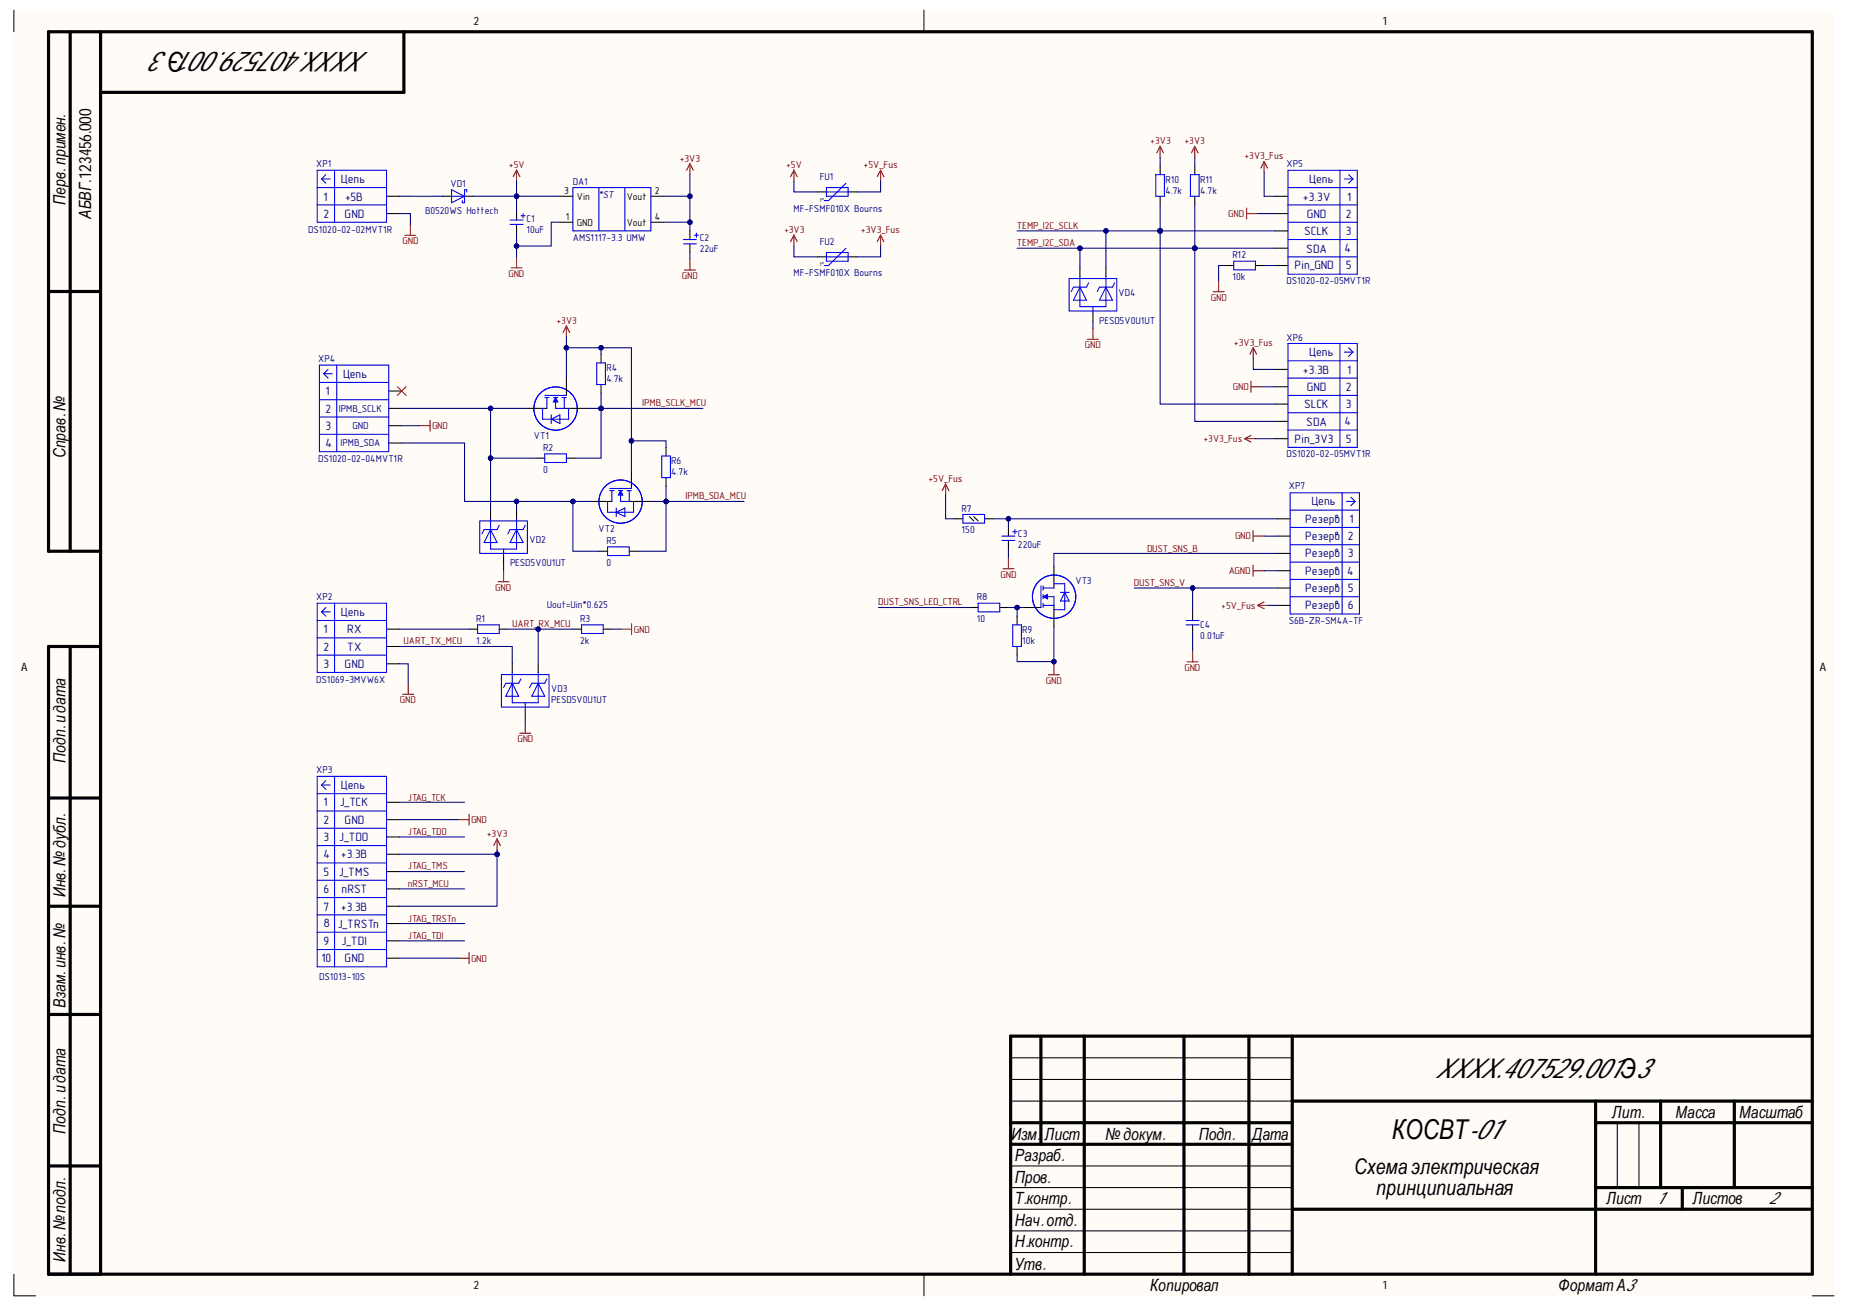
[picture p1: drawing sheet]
<svg xmlns="http://www.w3.org/2000/svg" width="297mm" height="210mm" viewBox="0 0 297 210" stroke-linecap="round" stroke-linejoin="round" font-family="sans-serif">
<g fill="#fffcf8">
<path d="M2.2 1.6h292.3v206.5h-292.3z" fill-rule="evenodd"/>
<path d="M5.7 5.1h285.3v199.5h-285.3z" fill-rule="evenodd"/>
</g>
<path d="M2.2 1.6v3.5M148.3 1.6v3.5M2.2 204.6v3.5h3.5M148.4 204.6v3.5M291 208.1h3.5" fill="none" stroke="#000" stroke-width=".16"/>
<g fill="none" stroke="#000" stroke-width=".51">
<path d="M11.3 5.1v83.4M16.1 5.1v199.5M64.8 5.1v9.7h-48.7M7.8 46.8h8.3M16.1 88.5h-8.3v-83.4h283.2v199.5h-283.2v-100.8h8.3M11.3 103.8v100.8M7.8 128.2h8.3M7.8 145.5h8.3M7.8 162.9h8.3M167.1 166.4v17.4M174.1 166.4v38.2M190.1 166.4v38.2"/>
<path d="M200.5 166.4v38.2M207.5 176.8h83.5M207.5 166.4v38.2M256.2 176.8v27.8M266.6 176.8v13.9M278.5 176.8v13.9M291 166.4h-128.7v38.2M7.8 187.3h8.3M162.3 180.3h45.2M162.3 183.8h45.2M207.5 194.2h83.5M256.2 180.3h34.8"/>
<path d="M256.2 190.7h34.8M270.1 190.7v3.5"/>
</g>
<g fill="none" stroke="#000" stroke-width=".17">
<path d="M62.1 31.5h2.1M62.1 34.3h2.1M71.1 31.5h1.4M74.6 31.5h1.4M89.9 31.5h2.1M89.9 35.7h2.1M104.5 31.5h2.1M104.5 35.7h2.1M131.3 30.8h1.4M136.2 30.8h1.4M204.7 31.5h2.1M204.7 34.3h2.1"/>
<path d="M204.7 37.1h2.1M204.7 39.9h2.1M131.3 41.3h1.4M136.2 41.3h1.4M173.4 43v1.4M175.5 50.3v1.4M177.6 43v1.4M204.7 42.6h2.1M204.7 59.3h2.1M62.4 62.8h2.1M62.4 65.6h2.1M62.4 68.4h2.1"/>
<path d="M62.4 71.1h2.1M204.7 62.1h2.1M204.7 64.9h2.1M204.7 67.7h2.1M204.7 70.5h2.1M78.8 81.9v1.4M80.9 89.2v1.4M82.9 81.9v1.4M164.3 97.6h2.8M169.2 91v3.4M169.2 97.2v3.5M205.1 83.3h2"/>
<path d="M205.1 86.1h2M205.1 88.9h2M205.1 91.7h2M205.1 94.4h2M205.1 97.2h2M62.1 101h2.1M62.1 103.8h2.1M62.1 106.6h2.1M82.2 106.6v1.4M84.3 113.9v1.4M86.4 106.6v1.4M62.1 128.9h2.1"/>
<path d="M62.1 131.6h2.1M62.1 134.4h2.1M62.1 137.2h2.1M62.1 140h2.1M62.1 142.8h2.1M62.1 145.5h2.1M62.1 148.3h2.1M62.1 151.1h2.1M62.1 153.9h2.1M162.3 176.8h45.2M162.3 173.4h45.2M162.3 169.9h45.2"/>
<path d="M162.3 197.7h45.2M162.3 194.2h45.2M162.3 190.7h45.2M162.3 187.3h45.2M259.7 180.3v10.4M263.2 180.3v10.4M162.3 201.2h45.2"/>
</g>
<g fill="none" stroke="#00f" stroke-width=".17">
<path d="M50.9 27.3h11.2v8.4h-11.2zM50.9 30.1h11.2M50.9 32.9h11.2M51.6 28.7l.7 .7M51.6 28.7h1.4M52.3 28l-.7 .7M53.7 27.3v8.4M72.5 30.5l2.1 1-2.1 1.1zM72.5 31.5h2.1M74.9 30.8v-.3h-.3v2.1h-.4v-.4M92 30.1h12.5v7h-12.5zM96.2 30.1v7"/>
<path d="M100.3 30.1v7M132.7 30.1h3.5v1.4h-3.5zM132.7 30.8h3.5M135.8 29.4l-2.8 2.8h-.7M135.8 39.9l-2.8 2.7h-.7M206.8 27.4h11.1v16.6h-11.1zM206.8 30.1h11.1M206.8 32.9h11.1M206.8 35.7h11.1M206.8 38.5h11.1M215.1 27.4v16.6M215.8 28.7h1.4"/>
<path d="M216.5 28l.7 .7M217.2 28.7l-.7 .7M51.3 58.6h11.1v13.9h-11.1zM52.7 59.3l-.7 .7M54.1 58.6v13.9M132.7 41.3h3.5M132.7 40.6h3.5v1.3h-3.5zM171.7 44.7h7.6v5.2h-7.6zM173.4 46.1l1 2.1h-2zM173.4 44.4v4.8h4.2v-4.8M174.8 45.4l-.4 .7h-2l-.4 .7M175.5 49.2v1.1"/>
<path d="M177.6 46.1l1 2.1h-2.1zM179 45.4l-.4 .7h-2.1l-.3 .7M206.8 55.2h11.1v16.6h-11.1zM206.8 41.3h11.1M206.8 57.9h11.1M215.1 55.2v16.6M215.8 56.5h1.4M216.5 55.8l.7 .7M217.2 56.5l-.7 .7M51.3 61.4h11.1M51.3 64.2h11.1M51.3 67h11.1"/>
<path d="M51.3 69.8h11.1M52 60l.7 .7M52 60h1.4M206.8 60.7h11.1M206.8 63.5h11.1M206.8 66.3h11.1M206.8 69.1h11.1M207.1 79.1h11.2v19.5h-11.2zM215.5 79.1v19.5M216.9 79.8l.7 .7M50.9 96.9h11.2v11.1h-11.2zM50.9 99.7h11.2"/>
<path d="M51.6 98.3l.7 .7M51.6 98.3h1.4M52.3 97.6l-.7 .7M53.7 96.9v11.1M77 83.7h7.7v5.2h-7.7zM78.8 85.1l1 2h-2.1zM78.8 83.3v4.9h4.1v-4.9M80.2 84.4l-.4 .7h-2.1l-.3 .6M80.9 88.2v1M82.9 85.1l1.1 2h-2.1zM84.3 84.4l-.3 .7h-2.1l-.4 .6M167.1 94.1v3.5"/>
<path d="M167.5 95.8h1.7v1.4h-1.7M167.5 94.4h1.7M207.1 81.9h11.2M207.1 84.7h11.2M207.1 87.5h11.2M207.1 90.3h11.2M207.1 93.1h11.2M207.1 95.8h11.2M216.2 80.5h1.4M217.6 80.5l-.7 .7M50.9 102.4h11.2M50.9 105.2h11.2"/>
<path d="M80.5 108.3h7.7v5.3h-7.7zM82.2 109.7l1.1 2.1h-2.1zM82.2 108v4.9h4.2v-4.9M83.6 109l-.3 .7h-2.1l-.3 .7M84.3 112.9v1M86.4 109.7l1.1 2.1h-2.1zM87.8 109l-.3 .7h-2.1l-.4 .7M50.9 124.7h11.2v30.6h-11.2zM50.9 127.5h11.2M50.9 130.2h11.2M50.9 133h11.2M50.9 135.8h11.2"/>
<path d="M50.9 138.6h11.2M51.6 126.1l.7 .7M51.6 126.1h1.4M52.3 125.4l-.7 .7M53.7 124.7v30.6M50.9 141.4h11.2M50.9 144.1h11.2M50.9 146.9h11.2M50.9 149.7h11.2M50.9 152.5h11.2"/>
<circle cx="169.2" cy="95.8" r="3.5"/>
</g>
<g fill="none" stroke="#800000" stroke-width=".17">
<path d="M65 37.8h1.8M65.9 36v1.8M82.9 27.3l-.5 1.1M82.9 27.3l.6 1.1M82.9 27.3v1.8M110.8 26.3l-.6 1M110.8 26.3l.5 1M110.8 26.3v1.7M127.5 27.3l-.6 1.1M127.5 27.3l.5 1.1M127.5 27.3v1.8M127.5 37.7v1.8"/>
<path d="M127.5 37.7l-.6 1.1M127.5 37.7l.5 1.1M141.4 37.7l-.5 1.1M141.4 37.7l.5 1.1M141.4 27.3v1.8M141.4 37.7v1.8M141.4 27.3l-.5 1.1M141.4 27.3l.5 1.1M186.3 23.5l-.6 1.1M186.3 23.5l.5 1.1M186.3 23.5v1.8M191.8 23.5l-.5 1.1"/>
<path d="M191.8 23.5l.6 1.1M191.8 23.5v1.8M200.2 33.4v1.8M200.2 34.3h1.7M203 25.9l-.6 1.1M203 25.9l.5 1.1M203 25.9v1.8M82.1 43h1.7M82.9 41.3v1.7M90.9 52.3l-.5 1.1M90.9 52.3l.6 1.1M90.9 52.3v1.8"/>
<path d="M109.9 43.4h1.8M110.8 41.6v1.8M174.6 54.5h1.8M175.5 52.7v1.8M194.8 46.8h1.7M195.7 45.1v1.7M201.2 55.8v1.8M201.2 55.8l-.5 1.1M201.2 55.8l.6 1.1M67.3 68.4h1.8M69.1 67.5v1.7M151.8 77.7l-.5 1.1"/>
<path d="M151.8 77.7l.6 1.1M151.8 77.7v1.8M199.8 70.5l1.1 .5M199.8 70.5h1.8M200.9 61.2v1.8M200.9 62.1h1.7M200.9 69.9l-1.1 .6M80 93.4h1.7M80.9 91.7v1.7M161 91.3h1.8M161.9 89.6v1.7M201.2 85.2v1.8"/>
<path d="M201.2 90.8v1.7M201.2 91.7h1.8M201.2 86.1h1.8M201.9 97.2l1.1 .6M201.9 97.2h1.8M203 96.7l-1.1 .5M64.7 111.5h1.7M65.5 109.7v1.8M83.4 117.8h1.8M84.3 116v1.8M99.6 101h1.8M101.4 100.2v1.7"/>
<path d="M168.3 108.4h1.8M169.2 106.6v1.8M190.6 106.3h1.8M191.5 104.5v1.8M73.5 131.6h1.8M75.3 130.8v1.7M79.8 134.7l-.5 1.1M79.8 134.7l.5 1.1M79.8 134.7v1.8M73.5 153.9h1.8M75.3 153v1.8"/>
</g>
<path d="M63.8 62.1l1.4 1.4M65.2 62.1l-1.4 1.4" fill="none" stroke="#f00" stroke-width=".16"/>
<path d="M167.5 95.8l.7-.3v.7z" fill="#00f"/>
<g fill="none" stroke="#00f" stroke-width=".17">
<path d="M87.5 63.5h3.4M87.8 63.8v1.8M89.2 63.8v1.8h1.4v-1.8M167.5 95.8l.7-.3v.7zM167.5 94.1v.7M167.5 95.5v.7M167.5 96.9v.7M169.2 93.7h1.8v4.2h-1.8M170.3 95.1h1.4M171 95.1l.7 1.4h-1.4z"/>
<circle cx="89.2" cy="65.6" r="3.5"/>
</g>
<path d="M84.3 65.6h3.5M90.6 65.6h3.5M90.9 60.7v2.8" fill="none" stroke="#000" stroke-width=".17"/>
<path d="M89.2 63.8l.4 .8h-.8z" fill="#00f"/>
<g fill="none" stroke="#00f" stroke-width=".17">
<path d="M87.1 65.6v1.7h4.2v-1.7M87.5 63.8h.7M88.5 66.6v1.4M88.5 67.3l1.4-.7v1.4zM88.9 63.8h.7M89.2 63.8l.4 .8h-.8zM90.2 63.8h.7M97.9 78.4h3.5M98.2 78.8v1.7M99.6 78.8v1.7h1.4v-1.7"/>
<circle cx="99.6" cy="80.6" r="3.5"/>
</g>
<path d="M101.4 75.7v2.7M94.8 80.5h3.4M101 80.5h3.5" fill="none" stroke="#000" stroke-width=".17"/>
<path d="M99.6 78.8l.4 .7h-.7z" fill="#00f"/>
<g fill="none" stroke="#00f" stroke-width=".17">
<path d="M81.9 35.3h2.1M81.9 36h2.1M83.6 34.6h.7M84 34.3v.7M109.7 38.5h2.1M109.7 39.2h2.1M111.5 37.8h.7M111.8 37.4v.7M185.6 28h1.4v3.5h-1.4zM191.1 28h1.4v3.5h-1.4zM95.8 58.3h1.4v3.5h-1.4zM198.1 41.9h3.5v1.4h-3.5z"/>
<path d="M97.9 78.8h.7M99.3 78.8h.7M99.6 78.8l.4 .7h-.7zM100.7 78.8h.7M106.2 73.2h1.4v3.5h-1.4zM97.6 80.5v1.8h4.1v-1.8M97.6 87.8h3.4v1.4h-3.4zM98.9 81.6v1.4M98.9 82.3l1.4-.7v1.4zM154.6 82.6h3.5v1.4h-3.5zM157 96.9h3.5v1.4h-3.5zM160.9 86.1h2.1"/>
<path d="M160.9 86.8h2.1M162.6 85.4h.7M163 85.1v.6M190.4 99.7h2.1M76.7 100.3h3.5v1.4h-3.5zM93.4 100.3h3.5v1.4h-3.5zM162.6 100.3h1.4v3.5h-1.4zM190.4 100.4h2.1"/>
</g>
<g fill="none" stroke="#000" stroke-width=".17">
<path d="M82.9 34v1.3M82.9 36v1.4M110.8 37.1v1.4M110.8 39.2v1.4M186.3 26.7v1.3M186.3 31.5v1.4M191.8 26.7v1.3M191.8 31.5v1.4M96.5 56.9v1.4M196.7 42.6h1.4M201.6 42.6h1.4M96.5 61.8v1.4"/>
<path d="M106.9 71.8v1.4M106.9 76.7v1.4M96.2 88.5h1.4M101 88.5h1.4M153.2 83.3h1.4M155.6 83l.7 .7M155.6 97.6h1.4M156.3 83l.7 .7M158.1 83.3h1.4M160.5 97.6h1.4M161.9 84.7v1.4M161.9 86.8v1.4"/>
<path d="M163.3 99v1.3M191.5 98.3v1.4M75.3 101h1.4M80.2 101h1.3M92 101h1.4M96.9 101h1.3M163.3 103.8v1.4M191.5 100.4v1.3"/>
</g>
<path d="M110.8 28v3.5h-4.2" fill="none" stroke="#000080" stroke-width=".17"/>
<circle cx="110.8" cy="31.5" r=".35" fill="#000080"/>
<circle cx="110.8" cy="31.5" r=".35" fill="none" stroke="#000080" stroke-width=".16"/>
<path d="M64.2 34.3h1.7v1.7M161.9 88.2v1.4M182.1 94.4h23" fill="none" stroke="#000080" stroke-width=".17"/>
<circle cx="191.5" cy="94.4" r=".35" fill="#000080"/>
<circle cx="191.5" cy="94.4" r=".35" fill="none" stroke="#000080" stroke-width=".16"/>
<path d="M203 86.1h2.1M169.2 100.7v5.9" fill="none" stroke="#000080" stroke-width=".17"/>
<circle cx="169.2" cy="106.3" r=".35" fill="#000080"/>
<circle cx="169.2" cy="106.3" r=".35" fill="none" stroke="#000080" stroke-width=".16"/>
<path d="M161.9 97.6h2.4" fill="none" stroke="#000080" stroke-width=".17"/>
<circle cx="163.3" cy="97.6" r=".35" fill="#000080"/>
<circle cx="163.3" cy="97.6" r=".35" fill="none" stroke="#000080" stroke-width=".16"/>
<path d="M163.3 105.2v1.1h5.9" fill="none" stroke="#000080" stroke-width=".17"/>
<circle cx="169.2" cy="106.3" r=".35" fill="#000080"/>
<circle cx="169.2" cy="106.3" r=".35" fill="none" stroke="#000080" stroke-width=".16"/>
<path d="M163.3 97.6v1.4" fill="none" stroke="#000080" stroke-width=".17"/>
<circle cx="163.3" cy="97.6" r=".35" fill="#000080"/>
<circle cx="163.3" cy="97.6" r=".35" fill="none" stroke="#000080" stroke-width=".16"/>
<path d="M90.9 55.8h5.6v1.1M141 97.6h14.6" fill="none" stroke="#000080" stroke-width=".17"/>
<circle cx="96.5" cy="55.9" r=".35" fill="#000080"/>
<circle cx="96.5" cy="55.9" r=".35" fill="none" stroke="#000080" stroke-width=".16"/>
<circle cx="90.9" cy="55.9" r=".35" fill="#000080"/>
<circle cx="90.9" cy="55.9" r=".35" fill="none" stroke="#000080" stroke-width=".16"/>
<path d="M96.5 63.2v2.4h-2.4" fill="none" stroke="#000080" stroke-width=".17"/>
<circle cx="96.5" cy="65.6" r=".35" fill="#000080"/>
<circle cx="96.5" cy="65.6" r=".35" fill="none" stroke="#000080" stroke-width=".16"/>
<path d="M96.5 65.6h16.4" fill="none" stroke="#000080" stroke-width=".17"/>
<circle cx="96.5" cy="65.6" r=".35" fill="#000080"/>
<circle cx="96.5" cy="65.6" r=".35" fill="none" stroke="#000080" stroke-width=".16"/>
<path d="M96.5 65.6v8h-4.2" fill="none" stroke="#000080" stroke-width=".17"/>
<circle cx="96.5" cy="65.6" r=".35" fill="#000080"/>
<circle cx="96.5" cy="65.6" r=".35" fill="none" stroke="#000080" stroke-width=".16"/>
<path d="M78.8 65.6v8h7.3" fill="none" stroke="#000080" stroke-width=".17"/>
<circle cx="78.8" cy="73.6" r=".35" fill="#000080"/>
<circle cx="78.8" cy="73.6" r=".35" fill="none" stroke="#000080" stroke-width=".16"/>
<circle cx="78.8" cy="65.6" r=".35" fill="#000080"/>
<circle cx="78.8" cy="65.6" r=".35" fill="none" stroke="#000080" stroke-width=".16"/>
<path d="M101.4 70.8h5.5v1" fill="none" stroke="#000080" stroke-width=".17"/>
<circle cx="101.4" cy="70.8" r=".35" fill="#000080"/>
<circle cx="101.4" cy="70.8" r=".35" fill="none" stroke="#000080" stroke-width=".16"/>
<path d="M106.9 78.1v2.4h-2.4" fill="none" stroke="#000080" stroke-width=".17"/>
<circle cx="106.9" cy="80.5" r=".35" fill="#000080"/>
<circle cx="106.9" cy="80.5" r=".35" fill="none" stroke="#000080" stroke-width=".16"/>
<path d="M106.9 80.5h12.6" fill="none" stroke="#000080" stroke-width=".17"/>
<circle cx="106.9" cy="80.5" r=".35" fill="#000080"/>
<circle cx="106.9" cy="80.5" r=".35" fill="none" stroke="#000080" stroke-width=".16"/>
<path d="M106.9 80.5v8h-4.5" fill="none" stroke="#000080" stroke-width=".17"/>
<circle cx="106.9" cy="80.5" r=".35" fill="#000080"/>
<circle cx="106.9" cy="80.5" r=".35" fill="none" stroke="#000080" stroke-width=".16"/>
<path d="M92 80.5v8h4.2" fill="none" stroke="#000080" stroke-width=".17"/>
<circle cx="92" cy="80.5" r=".35" fill="#000080"/>
<circle cx="92" cy="80.5" r=".35" fill="none" stroke="#000080" stroke-width=".16"/>
<path d="M191.8 39.9h12.9M201.9 34.3h2.8M203 27.7v3.8h1.7" fill="none" stroke="#000080" stroke-width=".17"/>
<circle cx="191.8" cy="39.9" r=".35" fill="#000080"/>
<circle cx="191.8" cy="39.9" r=".35" fill="none" stroke="#000080" stroke-width=".16"/>
<path d="M186.3 25.3v1.4M191.8 25.3v1.4M96.5 55.8h4.9v19.9M201.2 57.6v1.7h3.5M201.6 70.5h3.1M202.6 62.1h2.1" fill="none" stroke="#000080" stroke-width=".17"/>
<circle cx="96.5" cy="55.9" r=".35" fill="#000080"/>
<circle cx="96.5" cy="55.9" r=".35" fill="none" stroke="#000080" stroke-width=".16"/>
<circle cx="101.4" cy="70.8" r=".35" fill="#000080"/>
<circle cx="101.4" cy="70.8" r=".35" fill="none" stroke="#000080" stroke-width=".16"/>
<path d="M90.9 54.1v6.6M205.1 88.9h-35.9v2.1" fill="none" stroke="#000080" stroke-width=".17"/>
<circle cx="90.9" cy="55.9" r=".35" fill="#000080"/>
<circle cx="90.9" cy="55.9" r=".35" fill="none" stroke="#000080" stroke-width=".16"/>
<path d="M89.9 31.5h-13.9" fill="none" stroke="#000080" stroke-width=".17"/>
<circle cx="82.9" cy="31.5" r=".35" fill="#000080"/>
<circle cx="82.9" cy="31.5" r=".35" fill="none" stroke="#000080" stroke-width=".16"/>
<path d="M89.9 35.7h-1.4v3.8h-5.6v1.8" fill="none" stroke="#000080" stroke-width=".17"/>
<circle cx="82.9" cy="39.5" r=".35" fill="#000080"/>
<circle cx="82.9" cy="39.5" r=".35" fill="none" stroke="#000080" stroke-width=".16"/>
<path d="M82.9 31.5v2.5M64.2 106.6h1.3v3.1M98.2 101h1.4" fill="none" stroke="#000080" stroke-width=".17"/>
<circle cx="82.9" cy="31.5" r=".35" fill="#000080"/>
<circle cx="82.9" cy="31.5" r=".35" fill="none" stroke="#000080" stroke-width=".16"/>
<path d="M82.9 37.4v2.1" fill="none" stroke="#000080" stroke-width=".17"/>
<circle cx="82.9" cy="39.5" r=".35" fill="#000080"/>
<circle cx="82.9" cy="39.5" r=".35" fill="none" stroke="#000080" stroke-width=".16"/>
<path d="M191.8 32.9v7M203 42.6h1.7" fill="none" stroke="#000080" stroke-width=".17"/>
<circle cx="191.8" cy="39.9" r=".35" fill="#000080"/>
<circle cx="191.8" cy="39.9" r=".35" fill="none" stroke="#000080" stroke-width=".16"/>
<path d="M186.3 32.9v4.2" fill="none" stroke="#000080" stroke-width=".17"/>
<circle cx="186.3" cy="37.1" r=".35" fill="#000080"/>
<circle cx="186.3" cy="37.1" r=".35" fill="none" stroke="#000080" stroke-width=".16"/>
<circle cx="186.3" cy="37.1" r=".35" fill="#000080"/>
<circle cx="186.3" cy="37.1" r=".35" fill="none" stroke="#000080" stroke-width=".16"/>
<path d="M64.2 31.5h6.9M82.9 29.1v2.4" fill="none" stroke="#000080" stroke-width=".17"/>
<circle cx="82.9" cy="31.5" r=".35" fill="#000080"/>
<circle cx="82.9" cy="31.5" r=".35" fill="none" stroke="#000080" stroke-width=".16"/>
<g fill="none" stroke="#000080" stroke-width=".17">
<path d="M127.5 29.1v1.7h3.8M127.5 39.5v1.8h3.8M141.4 39.5v1.8h-3.8M141.4 29.1v1.7h-3.8M64.2 131.6h9.3M64.2 134.4h10.4M64.2 128.9h10.4M64.2 140h10.4M64.2 137.2h15.6M64.2 153.9h9.3M64.2 142.8h10.4M64.2 148.3h10.4"/>
<path d="M64.2 151.1h10.4"/>
</g>
<circle cx="79.8" cy="137.2" r=".35" fill="#000080"/>
<circle cx="79.8" cy="137.2" r=".35" fill="none" stroke="#000080" stroke-width=".16"/>
<path d="M110.8 40.6v1M64.5 71.1h10.1v9.4h20.2M64.5 68.4h2.8" fill="none" stroke="#000080" stroke-width=".17"/>
<circle cx="92" cy="80.5" r=".35" fill="#000080"/>
<circle cx="92" cy="80.5" r=".35" fill="none" stroke="#000080" stroke-width=".16"/>
<circle cx="82.9" cy="80.5" r=".35" fill="#000080"/>
<circle cx="82.9" cy="80.5" r=".35" fill="none" stroke="#000080" stroke-width=".16"/>
<path d="M173.4 39.9v3.1M80.9 90.6v1.1" fill="none" stroke="#000080" stroke-width=".17"/>
<circle cx="173.4" cy="39.9" r=".35" fill="#000080"/>
<circle cx="173.4" cy="39.9" r=".35" fill="none" stroke="#000080" stroke-width=".16"/>
<path d="M177.6 37.1v5.9" fill="none" stroke="#000080" stroke-width=".17"/>
<circle cx="177.6" cy="37.1" r=".35" fill="#000080"/>
<circle cx="177.6" cy="37.1" r=".35" fill="none" stroke="#000080" stroke-width=".16"/>
<path d="M175.5 51.7v1M84.3 115.3v.7M86.4 101v5.6" fill="none" stroke="#000080" stroke-width=".17"/>
<circle cx="86.4" cy="101" r=".35" fill="#000080"/>
<circle cx="86.4" cy="101" r=".35" fill="none" stroke="#000080" stroke-width=".16"/>
<path d="M191.5 94.4v3.9" fill="none" stroke="#000080" stroke-width=".17"/>
<circle cx="191.5" cy="94.4" r=".35" fill="#000080"/>
<circle cx="191.5" cy="94.4" r=".35" fill="none" stroke="#000080" stroke-width=".16"/>
<path d="M151.8 79.5v3.8h1.4M64.2 103.8h18v2.8M64.2 101h11.1M191.5 101.7v2.8M79.8 137.2v8.3h-15.6" fill="none" stroke="#000080" stroke-width=".17"/>
<circle cx="79.8" cy="137.2" r=".35" fill="#000080"/>
<circle cx="79.8" cy="137.2" r=".35" fill="none" stroke="#000080" stroke-width=".16"/>
<path d="M64.5 65.6h19.8" fill="none" stroke="#000080" stroke-width=".17"/>
<circle cx="78.8" cy="65.6" r=".35" fill="#000080"/>
<circle cx="78.8" cy="65.6" r=".35" fill="none" stroke="#000080" stroke-width=".16"/>
<path d="M110.8 31.5v4.2h-4.2" fill="none" stroke="#000080" stroke-width=".17"/>
<circle cx="110.8" cy="35.7" r=".35" fill="#000080"/>
<circle cx="110.8" cy="35.7" r=".35" fill="none" stroke="#000080" stroke-width=".16"/>
<circle cx="110.8" cy="31.5" r=".35" fill="#000080"/>
<circle cx="110.8" cy="31.5" r=".35" fill="none" stroke="#000080" stroke-width=".16"/>
<path d="M159.5 83.3h2.4v1.4" fill="none" stroke="#000080" stroke-width=".17"/>
<circle cx="161.9" cy="83.3" r=".35" fill="#000080"/>
<circle cx="161.9" cy="83.3" r=".35" fill="none" stroke="#000080" stroke-width=".16"/>
<path d="M163.3 37.1h23" fill="none" stroke="#000080" stroke-width=".17"/>
<circle cx="186.3" cy="37.1" r=".35" fill="#000080"/>
<circle cx="186.3" cy="37.1" r=".35" fill="none" stroke="#000080" stroke-width=".16"/>
<circle cx="177.6" cy="37.1" r=".35" fill="#000080"/>
<circle cx="177.6" cy="37.1" r=".35" fill="none" stroke="#000080" stroke-width=".16"/>
<path d="M186.3 37.1h18.4" fill="none" stroke="#000080" stroke-width=".17"/>
<circle cx="186.3" cy="37.1" r=".35" fill="#000080"/>
<circle cx="186.3" cy="37.1" r=".35" fill="none" stroke="#000080" stroke-width=".16"/>
<path d="M79.8 136.5v.7" fill="none" stroke="#000080" stroke-width=".17"/>
<circle cx="79.8" cy="137.2" r=".35" fill="#000080"/>
<circle cx="79.8" cy="137.2" r=".35" fill="none" stroke="#000080" stroke-width=".16"/>
<path d="M110.8 35.7v1.4" fill="none" stroke="#000080" stroke-width=".17"/>
<circle cx="110.8" cy="35.7" r=".35" fill="#000080"/>
<circle cx="110.8" cy="35.7" r=".35" fill="none" stroke="#000080" stroke-width=".16"/>
<path d="M161.9 83.3h43.2" fill="none" stroke="#000080" stroke-width=".17"/>
<circle cx="161.9" cy="83.3" r=".35" fill="#000080"/>
<circle cx="161.9" cy="83.3" r=".35" fill="none" stroke="#000080" stroke-width=".16"/>
<path d="M81.5 101h10.5" fill="none" stroke="#000080" stroke-width=".17"/>
<circle cx="86.4" cy="101" r=".35" fill="#000080"/>
<circle cx="86.4" cy="101" r=".35" fill="none" stroke="#000080" stroke-width=".16"/>
<path d="M196.7 42.6h-1v2.5M78.8 73.6v8.3M203 91.7h2.1M203.7 97.2h1.4" fill="none" stroke="#000080" stroke-width=".17"/>
<circle cx="78.8" cy="73.6" r=".35" fill="#000080"/>
<circle cx="78.8" cy="73.6" r=".35" fill="none" stroke="#000080" stroke-width=".16"/>
<path d="M82.9 80.5v1.4" fill="none" stroke="#000080" stroke-width=".17"/>
<circle cx="82.9" cy="80.5" r=".35" fill="#000080"/>
<circle cx="82.9" cy="80.5" r=".35" fill="none" stroke="#000080" stroke-width=".16"/>
<path d="M163.3 39.9h28.5" fill="none" stroke="#000080" stroke-width=".17"/>
<circle cx="191.8" cy="39.9" r=".35" fill="#000080"/>
<circle cx="191.8" cy="39.9" r=".35" fill="none" stroke="#000080" stroke-width=".16"/>
<circle cx="173.4" cy="39.9" r=".35" fill="#000080"/>
<circle cx="173.4" cy="39.9" r=".35" fill="none" stroke="#000080" stroke-width=".16"/>
<path d="M191.8 39.9v27.8h12.9" fill="none" stroke="#000080" stroke-width=".17"/>
<circle cx="191.8" cy="39.9" r=".35" fill="#000080"/>
<circle cx="191.8" cy="39.9" r=".35" fill="none" stroke="#000080" stroke-width=".16"/>
<path d="M186.3 37.1v27.8h18.4" fill="none" stroke="#000080" stroke-width=".17"/>
<circle cx="186.3" cy="37.1" r=".35" fill="#000080"/>
<circle cx="186.3" cy="37.1" r=".35" fill="none" stroke="#000080" stroke-width=".16"/>
<path d="M86.1 73.6h1.4M90.9 73.6h1.4" fill="none" stroke="#000" stroke-width=".17"/>
<path d="M87.5 72.9h3.4v1.4h-3.4z" fill="none" stroke="#00f" stroke-width=".17"/>
<g font-size="4.4">
<text x="59.2" y="8.4" transform="rotate(-180 59.2 8.4)">XXXX.407529.001Э3</text>
<text x="230.4" y="173.2">XXXX.407529.001Э3</text>
<text x="223.5" y="182.9">КОСВТ-01</text>
</g>
<g font-size="3.5">
<text x="217.4" y="188.5">Схема электрическая</text>
<text x="221" y="192">принципиальная</text>
</g>
<g font-size="2.7">
<text x="10.5" y="32.9" transform="rotate(-90 10.5 32.9)">Перв.примен.</text>
<text x="14.6" y="35.2" transform="rotate(-90 14.6 35.2)">АБВГ.123456.000</text>
<text x="10.5" y="73.6" transform="rotate(-90 10.5 73.6)">Справ.№</text>
<text x="10.5" y="122.6" transform="rotate(-90 10.5 122.6)">Подп.идата</text>
<text x="10.5" y="144.1" transform="rotate(-90 10.5 144.1)">Инв. № дубл.</text>
<text x="10.5" y="161.9" transform="rotate(-90 10.5 161.9)">Взам. инв. №</text>
<text x="258.9" y="179.5">Лит.</text>
<text x="269" y="179.5">Масса</text>
<text x="279.3" y="179.5">Масштаб</text>
<text x="10.5" y="182.1" transform="rotate(-90 10.5 182.1)">Подп. идата</text>
<text x="162.4" y="183">Изм.</text>
<text x="167.8" y="183">Лист</text>
<text x="177.5" y="183">№ докум.</text>
<text x="192.5" y="183">Подп.</text>
<text x="201.1" y="183">Дата</text>
<text x="162.9" y="189.9">Пров.</text>
<text x="162.9" y="186.5">Разраб.</text>
<text x="162.9" y="193.4">Т.контр.</text>
<text x="162.9" y="196.9">Нач.отд.</text>
<text x="257.9" y="193.4">Лист</text>
<text x="265.9" y="193.4">1</text>
<text x="271.8" y="193.4">Листов</text>
<text x="284" y="193.4">2</text>
<text x="10.5" y="202.6" transform="rotate(-90 10.5 202.6)">Инв. №подл.</text>
<text x="162.9" y="203.9">Утв.</text>
<text x="162.9" y="200.3">Н.контр.</text>
<text x="184.7" y="207.3">Копировал</text>
<text x="250.2" y="207.3">ФорматА3</text>
</g>
<g font-size="1.9">
<text x="76.1" y="4.1">2</text>
<text x="222" y="4.1">1</text>
<text x="3.4" y="107.7">A</text>
<text x="292.2" y="107.7">A</text>
<text x="76.1" y="207">2</text>
<text x="222" y="207">1</text>
</g>
<g font-size="1.9" fill="#000080">
<text x="54.7" y="29.4">Цепь</text>
<text x="210.2" y="29.4">Цепь</text>
<text x="51.9" y="32.2">1</text>
<text x="51.9" y="35">2</text>
<text x="55.3" y="35">GND</text>
<text x="55.4" y="32.2">+5В</text>
<text x="209.2" y="32.2">+3.3V</text>
<text x="209.8" y="35">GND</text>
<text x="216.1" y="35">2</text>
<text x="216.3" y="32.2">1</text>
<text x="209.4" y="37.8">SCLK</text>
<text x="209.7" y="40.6">SDA</text>
<text x="215.9" y="40.5">4</text>
<text x="216.1" y="37.7">3</text>
<text x="207.9" y="43.3">Pin_GND</text>
<text x="216.1" y="43.3">5</text>
<text x="210.2" y="57.2">Цепь</text>
<text x="52.3" y="63.5">1</text>
<text x="55.1" y="60.7">Цепь</text>
<text x="209.2" y="60">+3.3В</text>
<text x="209.4" y="65.6">SLCK</text>
<text x="209.8" y="62.8">GND</text>
<text x="216.1" y="62.8">2</text>
<text x="216.1" y="65.5">3</text>
<text x="216.3" y="60">1</text>
<text x="52.3" y="66.3">2</text>
<text x="52.3" y="69.1">3</text>
<text x="52.3" y="71.8">4</text>
<text x="207.9" y="71.1">Pin_3V3</text>
<text x="209.7" y="68.4">SDA</text>
<text x="215.9" y="68.3">4</text>
<text x="216.1" y="71.1">5</text>
<text x="210.6" y="81.1">Цепь</text>
<text x="216.7" y="83.9">1</text>
<text x="209.5" y="89.5">Резерв</text>
<text x="209.5" y="86.7">Резерв</text>
<text x="209.5" y="84">Резерв</text>
<text x="216.4" y="86.7">2</text>
<text x="216.4" y="89.5">3</text>
<text x="209.5" y="95.1">Резерв</text>
<text x="209.5" y="92.3">Резерв</text>
<text x="216.3" y="92.3">4</text>
<text x="216.4" y="95.1">5</text>
<text x="51.9" y="101.7">1</text>
<text x="54.7" y="98.9">Цепь</text>
<text x="55.8" y="101.7">RX</text>
<text x="209.5" y="97.9">Резерв</text>
<text x="216.4" y="97.9">6</text>
<text x="51.9" y="104.5">2</text>
<text x="51.9" y="107.3">3</text>
<text x="55.3" y="107.3">GND</text>
<text x="55.8" y="104.5">TX</text>
<text x="51.9" y="129.5">1</text>
<text x="54.6" y="129.5">J_TCK</text>
<text x="54.7" y="126.7">Цепь</text>
<text x="51.9" y="132.3">2</text>
<text x="51.9" y="135.1">3</text>
<text x="51.9" y="137.9">4</text>
<text x="54.5" y="135.1">J_TDO</text>
<text x="54.7" y="137.9">+3.3В</text>
<text x="55.3" y="132.3">GND</text>
<text x="51.9" y="140.7">5</text>
<text x="51.9" y="143.4">6</text>
<text x="54.4" y="140.7">J_TMS</text>
<text x="54.8" y="143.4">nRST</text>
<text x="51.9" y="146.2">7</text>
<text x="51.9" y="148.9">8</text>
<text x="54.2" y="149">J_TRSTn</text>
<text x="54.7" y="146.2">+3.3В</text>
<text x="51.6" y="154.5">10</text>
<text x="51.9" y="151.7">9</text>
<text x="54.8" y="151.8">J_TDI</text>
<text x="55.3" y="154.5">GND</text>
</g>
<g font-size="1.6" fill="#800000">
<text x="184.7" y="23.2">+3V3</text>
<text x="190.2" y="23.2">+3V3</text>
<text x="81.7" y="27">+5V</text>
<text x="109.1" y="25.9">+3V3</text>
<text x="126.2" y="27">+5V</text>
<text x="138.7" y="27">+5V_Fus</text>
<text x="199.8" y="25.6">+3V3_Fus</text>
<text x="197.2" y="34.8">GND</text>
<text x="64.6" y="39.2">GND</text>
<text x="125.9" y="37.4">+3V3</text>
<text x="138.2" y="37.4">+3V3_Fus</text>
<text x="163.3" y="39.6">TEMP_I2C_SDA</text>
<text x="163.3" y="36.8">TEMP_I2C_SCLK</text>
<text x="81.6" y="44.5">GND</text>
<text x="109.5" y="44.8">GND</text>
<text x="89.3" y="52.1">+3V3</text>
<text x="194.4" y="48.3">GND</text>
<text x="174.2" y="56">GND</text>
<text x="198.1" y="55.5">+3V3_Fus</text>
<text x="103.1" y="65.3">IPMB_SCLK_MCU</text>
<text x="198" y="62.6">GND</text>
<text x="69.4" y="68.9">GND</text>
<text x="193.2" y="71">+3V3_Fus</text>
<text x="149.1" y="77.4">+5V_Fus</text>
<text x="110.1" y="80.2">IPMB_SDA_MCU</text>
<text x="184.2" y="88.6">DUST_SNS_B</text>
<text x="198.3" y="86.6">GND</text>
<text x="79.5" y="94.8">GND</text>
<text x="160.7" y="92.8">GND</text>
<text x="182.1" y="94.1">DUST_SNS_V</text>
<text x="197.3" y="92.2">AGND</text>
<text x="82.2" y="100.8">UART_RX_MCU</text>
<text x="101.8" y="101.6">GND</text>
<text x="141" y="97.2">DUST_SNS_LED_CTRL</text>
<text x="196.1" y="97.8">+5V_Fus</text>
<text x="64.8" y="103.5">UART_TX_MCU</text>
<text x="190.2" y="107.7">GND</text>
<text x="64.2" y="112.9">GND</text>
<text x="167.9" y="109.8">GND</text>
<text x="83.1" y="119.2">GND</text>
<text x="65.5" y="128.6">JTAG_TCK</text>
<text x="65.5" y="134.1">JTAG_TDO</text>
<text x="75.6" y="132.2">GND</text>
<text x="78.2" y="134.4">+3V3</text>
<text x="65.5" y="139.6">JTAG_TMS</text>
<text x="65.5" y="142.4">nRST_MCU</text>
<text x="65.5" y="148">JTAG_TRSTn</text>
<text x="65.5" y="150.8">JTAG_TDI</text>
<text x="75.6" y="154.4">GND</text>
</g>
<g font-size="1.6" fill="#000080">
<text x="50.8" y="26.9">XP1</text>
<text x="92" y="29.7">DA1</text>
<text x="131.6" y="28.9">FU1</text>
<text x="187.1" y="29.3">R10</text>
<text x="192.7" y="29.3">R11</text>
<text x="206.6" y="26.9">XP5</text>
<text x="68.3" y="34.3">B0520WS Hottech</text>
<text x="72.3" y="30">VD1</text>
<text x="84.5" y="35.6">C1</text>
<text x="96.1" y="31.9">*ST</text>
<text x="127.4" y="34">MF-FSMF010X Bourns</text>
<text x="187.1" y="31.1">4.7k</text>
<text x="192.7" y="31.1">4.7k</text>
<text x="49.5" y="37.4">DS1020-02-02MVT1R</text>
<text x="84.5" y="37.4">10uF</text>
<text x="92" y="38.7">AMS1117-3.3 UMW</text>
<text x="112.3" y="38.7">C2</text>
<text x="112.3" y="40.5">22uF</text>
<text x="131.6" y="39.4">FU2</text>
<text x="197.9" y="41.4">R12</text>
<text x="127.4" y="44.4">MF-FSMF010X Bourns</text>
<text x="179.6" y="47.5">VD4</text>
<text x="197.9" y="45">10k</text>
<text x="206.6" y="45.6">DS1020-02-05MVT1R</text>
<text x="176.5" y="52.1">PESD5V0U1UT</text>
<text x="51.1" y="58.2">XP4</text>
<text x="97.4" y="59.6">R4</text>
<text x="206.6" y="54.7">XP6</text>
<text x="97.4" y="61.3">4.7k</text>
<text x="54.4" y="66.2">IPMB_SCLK</text>
<text x="54.7" y="71.7">IPMB_SDA</text>
<text x="56.6" y="68.9">GND</text>
<text x="85.7" y="70.5">VT1</text>
<text x="51.1" y="74.1">DS1020-02-04MVT1R</text>
<text x="87.2" y="72.4">R2</text>
<text x="87.2" y="75.9">0</text>
<text x="107.8" y="74.5">R6</text>
<text x="107.8" y="76.2">4.7k</text>
<text x="206.6" y="73.5">DS1020-02-05MVT1R</text>
<text x="154.4" y="82.2">R7</text>
<text x="206.9" y="78.6">XP7</text>
<text x="85" y="87.1">VD2</text>
<text x="96.1" y="85.5">VT2</text>
<text x="97.4" y="87.3">R5</text>
<text x="154.4" y="85.6">150</text>
<text x="163.4" y="86.3">C3</text>
<text x="163.4" y="88.1">220uF</text>
<text x="81.9" y="91">PESD5V0U1UT</text>
<text x="97.4" y="90.9">0</text>
<text x="172.7" y="93.8">VT3</text>
<text x="50.8" y="96.4">XP2</text>
<text x="76.5" y="99.8">R1</text>
<text x="87.8" y="97.6">Uout=Uin*0.625</text>
<text x="93.1" y="99.8">R3</text>
<text x="156.8" y="96.4">R8</text>
<text x="156.8" y="99.9">10</text>
<text x="164.1" y="101.6">R9</text>
<text x="192.7" y="100.9">C4</text>
<text x="206.9" y="100.2">S6B-ZR-SM4A-TF</text>
<text x="76.5" y="103.4">1.2k</text>
<text x="93.1" y="103.4">2k</text>
<text x="164.1" y="103.4">10k</text>
<text x="192.7" y="102.7">0.01uF</text>
<text x="50.8" y="109.6">DS1069-3MVW6X</text>
<text x="88.5" y="111.2">VD3</text>
<text x="88.5" y="112.9">PESD5V0U1UT</text>
<text x="50.8" y="124.2">XP3</text>
<text x="51.3" y="157.4">DS1013-10S</text>
</g>
<g font-size="1.6">
<text x="90.6" y="31.2">3</text>
<text x="90.9" y="35.3">1</text>
<text x="92.6" y="32.1">Vin</text>
<text x="100.7" y="32.1">Vout</text>
<text x="105.2" y="31.2">2</text>
<text x="105.2" y="35.3">4</text>
<text x="92.6" y="36.3">GND</text>
<text x="100.7" y="36.3">Vout</text>
</g>
<g font-size=".9">
<text x="131.6" y="32.4">t°</text>
<text x="131.6" y="42.8">t°</text>
</g>
</svg>
